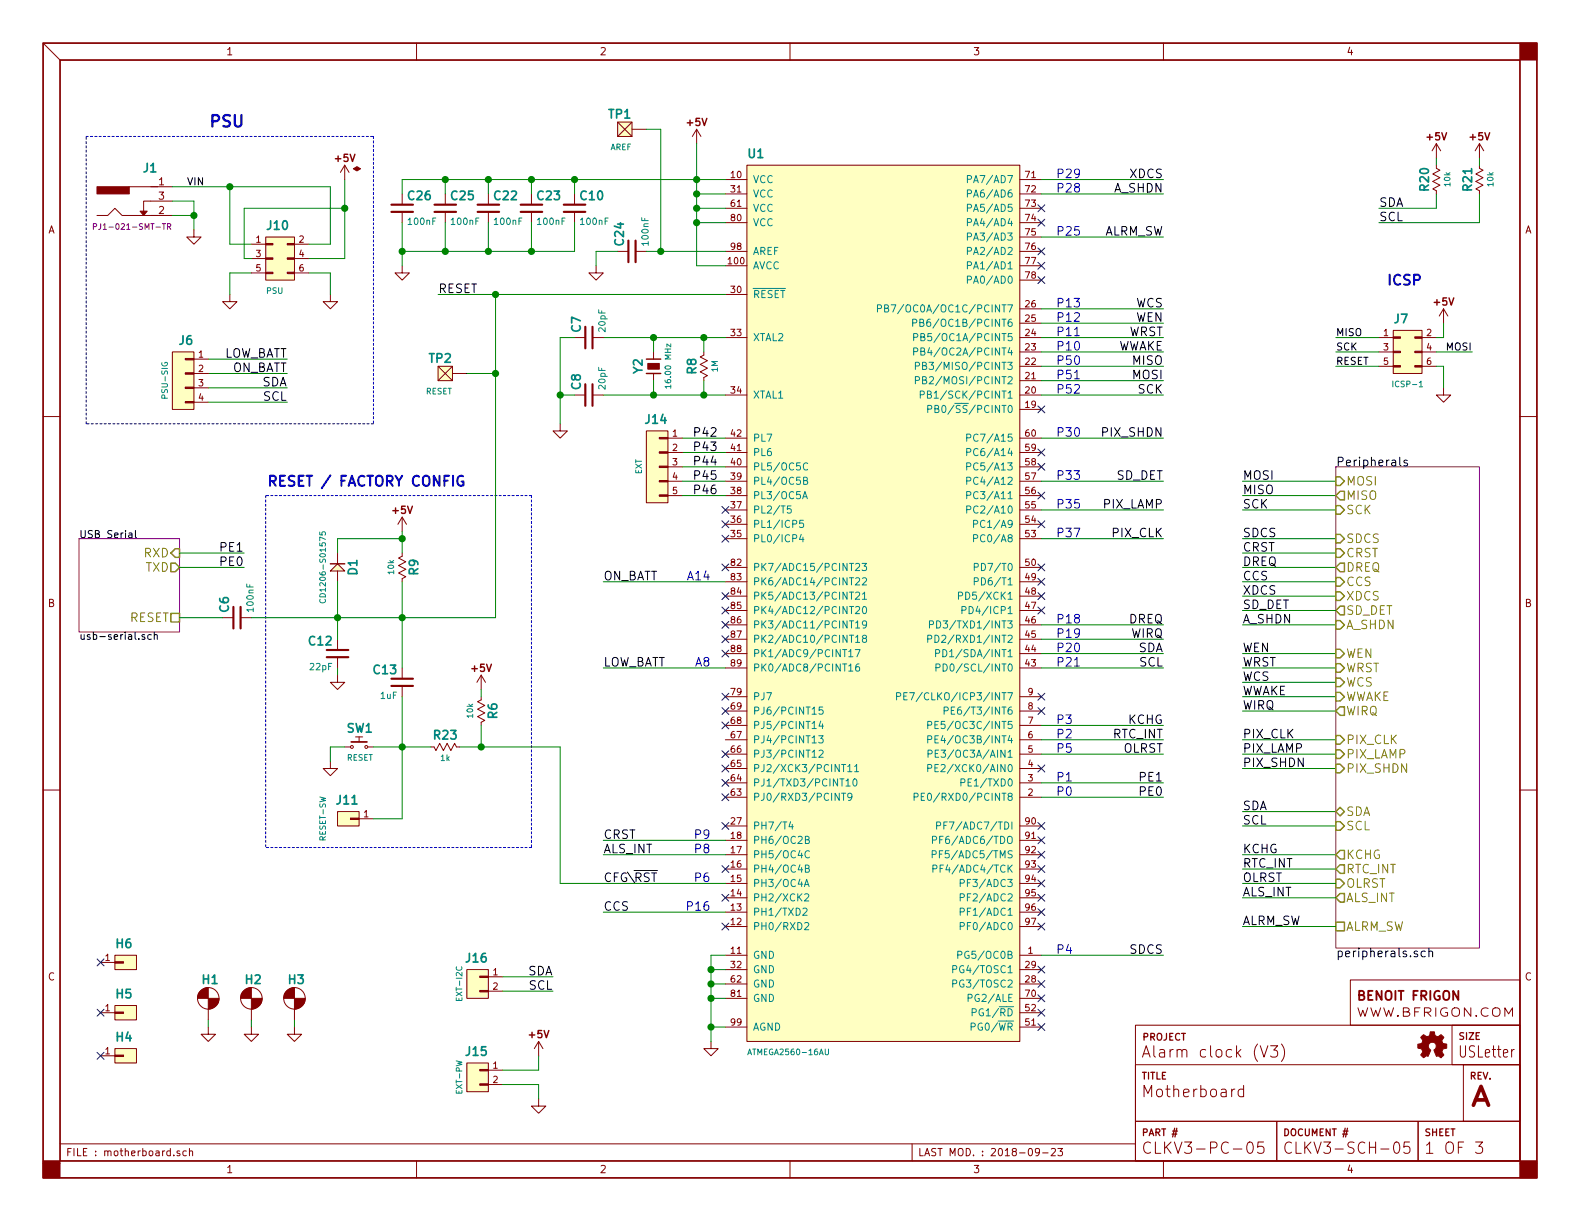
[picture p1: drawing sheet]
<svg xmlns="http://www.w3.org/2000/svg" width="279mm" height="216mm" viewBox="0 0 279 216" stroke-linecap="round" stroke-linejoin="round" font-family="sans-serif">
<g fill="none" stroke="#840000" stroke-width=".18">
<path d="M7.6 7.6l3 3M73.7 7.6v3M139.7 7.6v3M205.7 7.6v3M17.1 38.1h1.9l1.3-1.3 1.3 1.3h6.3M22.9 33h7.6M26.7 38.1h3.8M30.5 35.6h-5.1v2.5M61 29.2l-.8 1.3M61 29.2v2.6M61 29.2l.7 1.3M71.1 34.3v1.9"/>
<path d="M71.1 37.5v1.9M78.7 34.3v1.9M78.7 37.5v1.9M86.4 34.3v1.9M86.4 37.5v1.9M94 34.3v1.9M94 37.5v1.9M101.6 34.3v1.9M101.6 37.5v1.9M109.2 21.6h2.6v2.5h-2.6zM109.2 21.6l2.6 2.5M111.8 21.6l-2.6 2.5"/>
<path d="M111.8 22.9h2.5M123.2 22.9l-.8 1.2M123.2 22.9v2.5M123.2 22.9l.8 1.2M128.3 31.8h3.8M128.3 34.3h3.8M128.3 36.8h3.8M128.3 39.4h3.8M132.1 29.2h48.2v155h-48.2zM180.3 31.8h3.8M180.3 34.3h3.8M180.3 36.8h3.8"/>
<path d="M180.3 39.4h3.8M254 29.2v.6l.6 .3-1.2 .7 1.2 .6-1.2 .7 1.2 .6-1.2 .7 .6 .3v.6M254 25.4v2.5M254 25.4l-.8 1.3M254 25.4l.8 1.3M261.6 29.2v.6l.7 .3-1.3 .7 1.3 .6-1.3 .7 1.3 .6-1.3 .7 .6 .3v.6M261.6 25.4v2.5M261.6 25.4l-.7 1.3M261.6 25.4l.8 1.3M34.3 40.6v1.3h1.3l-1.3 1.3-1.3-1.3h1.3M40.6 52.1v1.2h1.3l-1.3 1.3-1.2-1.3h1.2M44.4 43.2h2.6"/>
<path d="M44.4 45.7h2.6M44.4 48.3h2.6M47 41.9h5.1v7.6h-5.1zM52.1 43.2h2.5M52.1 45.7h2.5M52.1 48.3h2.5M58.4 52.1v1.2h1.3l-1.3 1.3-1.3-1.3h1.3M71.1 47v1.3h1.3l-1.3 1.2-1.3-1.2h1.3M101.6 59.7h1.9M104.8 59.7h1.9M105.4 47v1.3h1.3l-1.3 1.2-1.3-1.2h1.3M109.2 44.5h1.9"/>
<path d="M112.4 44.5h1.9M128.3 59.7h3.8M128.3 47h3.8M128.3 52.1h3.8M128.3 44.5h3.8M180.3 59.7h3.8M180.3 47h3.8M180.3 57.2h3.8M180.3 54.6h3.8M180.3 41.9h3.8M180.3 44.5h3.8M180.3 49.5h3.8"/>
<path d="M243.8 59.7h2.6M246.4 58.4h5.1v7.6h-5.1zM251.5 59.7h2.5M255.3 54.6l-.8 1.3M255.3 54.6v2.6M255.3 54.6l.7 1.3M7.6 73.7h3M30.5 62.2h3.8v10.2h-3.8zM34.3 63.5h2.5M34.3 66h2.5M34.3 68.6h2.5M34.3 71.1h2.5"/>
<path d="M77.5 64.8h2.5v2.5h-2.5zM77.5 64.8l2.5 2.5M80 66h2.5M80 64.8l-2.5 2.5M99.1 74.9v1.3h1.2l-1.2 1.3-1.3-1.3h1.3M101.6 69.9h1.9M104.8 69.9h1.9M114.3 76.2h3.8v12.7h-3.8zM115.6 62.2v1.3M115.6 66v1.3M118.1 77.5h2.5M124.5 62.2v.6l-.7 .3 1.3 .7-1.3 .6 1.3 .7-1.3 .7 1.3 .6-.6 .4v.5"/>
<path d="M128.3 69.9h3.8M128.3 77.5h3.8M180.3 62.2h3.8M180.3 64.8h3.8M180.3 72.4h3.8M180.3 69.9h3.8M180.3 67.3h3.8M180.3 77.5h3.8M243.8 62.2h2.6M243.8 64.8h2.6M251.5 62.2h2.5M251.5 64.8h2.5"/>
<path d="M255.3 68.6v1.3h1.2l-1.2 1.2-1.3-1.2h1.3M268.8 73.7h3M59.7 99.7l1.3 1.3h-2.6zM59.7 97.8v1.9M71.1 97.8v.5l-.6 .4 1.3 .6-1.3 .7 1.3 .7-1.3 .6 1.3 .7-.7 .3v.6M71.1 91.4v2.6M71.1 91.4l.8 1.3M71.1 91.4l-.7 1.3M118.1 87.6h2.5M118.1 85.1h2.5M118.1 82.6h2.5M118.1 80h2.5"/>
<path d="M128.3 95.3h3.8M128.3 92.7h3.8M128.3 90.2h3.8M128.3 87.6h3.8M128.3 85.1h3.8M128.3 82.6h3.8M128.3 80h3.8M180.3 95.3h3.8M180.3 92.7h3.8M180.3 90.2h3.8M180.3 87.6h3.8M180.3 85.1h3.8"/>
<path d="M180.3 82.6h3.8M180.3 80h3.8M39.4 109.2h1.9M42.5 109.2h1.9M59.7 119.4v1.3h-1.3l1.3 1.2 1.3-1.2h-1.3M59.7 101v1.9M59.7 113v1.9M59.7 116.2v1.9M71.1 118.1v1.9M85.1 119.4v2.5M85.1 119.4l.8 1.3M85.1 119.4l-.8 1.3"/>
<path d="M128.3 118.1h3.8M128.3 115.6h3.8M128.3 113h3.8M128.3 110.5h3.8M128.3 108h3.8M128.3 105.4h3.8M128.3 102.9h3.8M128.3 100.3h3.8M180.3 118.1h3.8M180.3 115.6h3.8M180.3 113h3.8M180.3 110.5h3.8"/>
<path d="M180.3 108h3.8M180.3 105.4h3.8M180.3 102.9h3.8M180.3 100.3h3.8M7.6 139.7h3M58.4 134.6v1.3h-1.3l1.3 1.3 1.3-1.3h-1.3M61 132.1h1M63.5 130.3v.9M65 132.1h1M71.1 121.3v1.9M76.2 132.1h.6l.3 .6 .6-1.3 .7 1.3 .7-1.3 .6 1.3 .7-1.3 .3 .7h.6M85.1 123.2v.5l-.6 .4 1.2 .6-1.2 .7 1.2 .7-1.2 .6 1.2 .7-.6 .3v.6"/>
<path d="M128.3 138.4h3.8M128.3 135.9h3.8M128.3 133.4h3.8M128.3 130.8h3.8M128.3 128.3h3.8M128.3 125.7h3.8M128.3 123.2h3.8M180.3 138.4h3.8M180.3 135.9h3.8M180.3 133.4h3.8M180.3 130.8h3.8M180.3 128.3h3.8"/>
<path d="M180.3 125.7h3.8M180.3 123.2h3.8M268.8 139.7h3M59.7 143.5h3.8v2.6h-3.8zM63.5 144.8h2.5M128.3 158.8h3.8M128.3 156.2h3.8M128.3 153.7h3.8M128.3 151.1h3.8M128.3 148.6h3.8M128.3 141h3.8M128.3 146.1h3.8"/>
<path d="M180.3 158.8h3.8M180.3 156.2h3.8M180.3 153.7h3.8M180.3 151.1h3.8M180.3 148.6h3.8M180.3 141h3.8M180.3 146.1h3.8M17.8 179.1h2.5M17.8 170.2h2.5M20.3 177.8h3.8v2.5h-3.8zM20.3 168.9h3.8v2.6h-3.8zM36.8 178.4v1.9"/>
<path d="M44.4 178.4v1.9M52.1 178.4v1.9M82.5 171.5h3.9v5h-3.9zM86.4 172.7h2.5M86.4 175.3h2.5M128.3 168.9h3.8M128.3 163.8h3.8M128.3 161.3h3.8M128.3 174h3.8M128.3 171.5h3.8M128.3 176.5h3.8M180.3 168.9h3.8"/>
<path d="M180.3 163.8h3.8M180.3 161.3h3.8M180.3 174h3.8M180.3 171.5h3.8M180.3 179.1h3.8M180.3 176.5h3.8M238.8 173.3h30v8h-30zM17.8 186.7h2.5M20.3 185.4h3.8v2.6h-3.8zM36.8 181.6v1.3h1.3l-1.3 1.3-1.2-1.3h1.2M44.4 181.6v1.3h1.3l-1.3 1.3-1.2-1.3h1.2M52.1 181.6v1.3h1.2l-1.2 1.3-1.3-1.3h1.3"/>
<path d="M82.5 188h3.9v5h-3.9zM86.4 189.2h2.5M86.4 191.8h2.5M95.2 194.3v1.3h1.3l-1.3 1.3-1.2-1.3h1.2M95.2 184.2l-.7 1.2M95.2 184.2v2.5M95.2 184.2l.8 1.2M125.7 184.2v1.2h1.3l-1.3 1.3-1.2-1.3h1.2M128.3 181.6h3.8M180.3 181.6h3.8M200.8 188.3h68v10h-68zM200.8 181.3h68v24h-68z"/>
<path d="M200.8 198.3h25v7h-25zM219.9 192.7l-.6-.1-.4 .4v.5l.2 .3 .2 .1 .6-.1M219.9 191.9v2M222.9 184.9l.6 2 .7-2M224.7 184.9h1.2l-.7 .8a.59 .59 0 0 1 .7 .4v.4l-.2 .3-.7 .1-.3-.2M225.8 198.3h25v7h-25zM226.6 184.6a2.37 2.37 0 0 1 0 3.1M250.8 198.3h18v7h-18zM256.8 181.3h12v7h-12zM258.8 188.3h10v10h-10zM267.8 185.6l-.3 .1-.2 .3M7.6 205.7h3"/>
<path d="M10.6 202.3h190.2M31.8 203.6l-.3-.1-.2 .2v.2l.5 .1v.3h-.5M32.9 203.6l-.3-.1-.3 .2 .2 .6h.4M33.5 203.6h.5l.1 .8M33.5 203.1v1.3M73.7 205.3v3M139.7 205.3v3M161.3 202.3v3M183.8 203.6l-.2 .3-.4-.1-.1-.2 .1-.5 .5 .1a.91 .91 0 0 1-.3 1.2h-.2M184.4 203.9h.9M185.9 203.2l.5-.1 .2 .1v.2l-.7 1h.7M187.1 203.1h.8l-.4 .5 .3 .1v.5l-.2 .2-.5-.2"/>
<path d="M205.7 205.3v3M220.7 202.1a.47 .47 0 0 1 .5-.2 .47 .47 0 0 1 .3 .4 1.04 1.04 0 0 1-.5 1.6 1.23 1.23 0 0 1-.3-1.8zM223.4 201.9h-.9l-.1 1 .3-.2h.4l.3 .2v.8l-.3 .2h-.4l-.3-.2M246.6 202.1a.45 .45 0 0 1 .5-.2 .45 .45 0 0 1 .3 .4 1.05 1.05 0 0 1-.5 1.6 1.29 1.29 0 0 1-.3-1.8zM249.3 201.9h-1l-.1 1 .3-.2h.5l.3 .2v.8l-.3 .2h-.5l-.3-.2M260.9 201.9h1.3l-.7 .8a.59 .59 0 0 1 .7 .4v.5l-.4 .3h-.6l-.3-.2M268.8 205.7h3"/>
<circle cx="62.2" cy="132.1" r=".25"/>
<circle cx="64.8" cy="132.1" r=".25"/>
<circle cx="36.8" cy="176.5" r="1.9"/>
<circle cx="44.4" cy="176.5" r="1.9"/>
<circle cx="52.1" cy="176.5" r="1.9"/>
</g>
<path d="M237.5 200h.9" fill="none" stroke="#840000" stroke-width=".23"/>
<path d="M7.6 7.6h264.2v200.7h-264.2zM10.6 10.6h258.2v194.7h-258.2zM62.1 131.2h2.8" fill="none" stroke="#840000" stroke-width=".3"/>
<g fill="#840000" stroke="#840000" stroke-width=".18">
<path d="M7.6 205.3h3v3h-3z"/>
<path d="M268.8 205.3h3v3h-3z"/>
<path d="M268.8 7.6h3v3h-3z"/>
<path d="M251.5 183.2a.29 .29 0 0 1 .2-.2 .29 .29 0 0 1 .3 .1l.3 .2a.66 .66 0 0 0 .6-.8v-.1h.7l.1 .4a.56 .56 0 0 0 .4 .5 .56 .56 0 0 0 .7-.3 .49 .49 0 0 1 .4 .3 .49 .49 0 0 1-.2 .6v.1a.64 .64 0 0 0 .6 .6h.2v.5a.3 .3 0 0 1-.1 .3 .3 .3 0 0 1-.3 0l-.3 .2a.55 .55 0 0 0 .2 .9l-.5 .5-.5-.3-.3 .1-.4-1.1a.73 .73 0 0 0 .4-1 .73 .73 0 0 0-1.1-.3 .73 .73 0 0 0-.1 1.1l.2 .2-.4 1.1-.3-.1-.3 .1a.3 .3 0 0 1-.3 .2 .3 .3 0 0 1-.2-.2l-.3-.3 .4-.5-.1-.4a.43 .43 0 0 0-.6-.2l-.2-.1v-.3a.27 .27 0 0 1 0-.4 .27 .27 0 0 1 .4 0l.3-.1 .2-.5-.4-.6z"/>
<path d="M246.4 64.6h1.2v.3h-1.2z"/>
<path d="M246.4 62.1h1.2v.3h-1.2z"/>
<path d="M246.4 59.6h1.2v.2h-1.2z"/>
<path d="M250.2 64.6h1.3v.3h-1.3z"/>
<path d="M250.2 62.1h1.3v.3h-1.3z"/>
<path d="M250.2 59.6h1.3v.2h-1.3z"/>
<path d="M20.3 178.9h1.5v.3h-1.5z"/>
<path d="M20.3 186.6h1.5v.2h-1.5z"/>
<path d="M114.6 64.3h2v1h-2z"/>
<path d="M20.3 170.1h1.5v.2h-1.5z"/>
<path d="M17.1 33h5.8v1.3h-5.8z"/>
<path d="M24.8 37.3h1.2l-.6 .8z"/>
<path d="M47 48.1h1.3v.3h-1.3z"/>
<path d="M47 45.6h1.3v.2h-1.3z"/>
<path d="M47 43.1h1.3v.2h-1.3z"/>
<path d="M50.8 48.1h1.3v.3h-1.3z"/>
<path d="M50.8 45.6h1.3v.2h-1.3z"/>
<path d="M50.8 43.1h1.3v.2h-1.3z"/>
<path d="M35.3 175.4l.9-.6 .6-.2v1.9h-1.9l.2-.7z"/>
<path d="M36.8 176.5h1.9a1.95 1.95 0 0 1-1.9 1.9z"/>
<path d="M42.9 175.4l.9-.6 .6-.2v1.9h-1.9l.2-.7z"/>
<path d="M44.4 176.5h2a1.95 1.95 0 0 1-2 1.9z"/>
<path d="M50.5 175.4l.9-.6 .7-.2v1.9h-1.9l.1-.7z"/>
<path d="M52.1 176.5h1.9a1.95 1.95 0 0 1-1.9 1.9z"/>
<path d="M116.6 87.5h1.5v.3h-1.5z"/>
<path d="M116.6 85h1.5v.2h-1.5z"/>
<path d="M116.6 82.4h1.5v.3h-1.5z"/>
<path d="M116.6 79.9h1.5v.2h-1.5z"/>
<path d="M116.6 77.3h1.5v.3h-1.5z"/>
<path d="M84.8 191.6h1.6v.3h-1.6z"/>
<path d="M84.8 189.1h1.6v.3h-1.6z"/>
<path d="M84.8 175.1h1.6v.3h-1.6z"/>
<path d="M84.8 172.6h1.6v.2h-1.6z"/>
<path d="M62.5 29.8l.6-.3 .7 .3-.7 .4z"/>
<path d="M62 144.7h1.5v.2h-1.5z"/>
<path d="M32.8 71h1.5v.2h-1.5z"/>
<path d="M32.8 68.5h1.5v.2h-1.5z"/>
<path d="M32.8 65.9h1.5v.3h-1.5z"/>
<path d="M32.8 63.4h1.5v.2h-1.5z"/>
</g>
<g fill="#ffffc2" stroke="#ffffc2" stroke-width=".18">
<path d="M246.4 58.4h5.1v7.6h-5.1z"/>
<path d="M132.1 29.2h48.2v155h-48.2z"/>
<path d="M20.3 177.8h3.8v2.5h-3.8z"/>
<path d="M20.3 185.4h3.8v2.6h-3.8z"/>
<path d="M20.3 168.9h3.8v2.6h-3.8z"/>
<path d="M47 41.9h5.1v7.6h-5.1z"/>
<path d="M114.3 76.2h3.8v12.7h-3.8z"/>
<path d="M82.5 188h3.9v5h-3.9z"/>
<path d="M82.5 171.5h3.9v5h-3.9z"/>
<path d="M59.7 99.7l1.3 1.3h-2.6z"/>
<path d="M109.2 21.6h2.6v2.5h-2.6z"/>
<path d="M59.7 143.5h3.8v2.6h-3.8z"/>
<path d="M30.5 62.2h3.8v10.2h-3.8z"/>
<path d="M77.5 64.8h2.5v2.5h-2.5z"/>
</g>
<g fill="none" stroke="#008484" stroke-width=".18">
<path d="M171.1 31.7l.6-.1 .1-.1-.1-.3-.1-.2h-.5v1.3M171.1 34.2h.6l.1-.2-.1-.3-.1-.1h-.5v1.2M171.1 36.8l.6-.1 .1-.1-.1-.4-.1-.1h-.5v1.3M171.1 39.3h.6l.1-.2-.1-.3-.1-.1h-.5v1.2M155.2 54.6l.6-.1v-.5l-.1-.1h-.5v1.3M156.4 54.5h.6l.1-.2-.1-.3-.6-.1v1.3h.5l.2-.2v-.3l-.2-.2M157.6 53.9h.8l-.5 1.3M161.4 57.1l.6-.1 .1-.1v-.3l-.2-.2h-.5v1.3M161.6 59.6h.6l.1-.2-.1-.3-.1-.1h-.5v1.2M162.7 57h.5l.1-.4-.6-.2v1.3h.4l.3-.2v-.2l-.3-.3M162.8 59.6l.6-.1v-.4l-.6-.1v1.2h.5l.3-.2v-.2l-.3-.2M171.1 41.9l.6-.1 .1-.2-.1-.3-.1-.1h-.5v1.3"/>
<path d="M171.1 44.4l.6-.1 .1-.1-.1-.3-.1-.2h-.5v1.3M171.1 46.9h.6l.1-.2-.1-.3-.1-.1h-.5v1.2M171.1 49.5l.6-.1 .1-.1-.1-.4-.1-.1h-.5v1.3M118.6 68.4h-1l.3 .3M118.6 60.8v.5l-.7-.5v.5M118.6 68.1v.6M161.6 62.2l.6-.1 .1-.1-.1-.4-.1-.1h-.5v1.3M161.9 67.3l.6-.1 .1-.2-.1-.3-.1-.1h-.5v1.3M161.9 64.7h.6l.1-.2-.1-.3-.1-.1h-.5v1.2M162.7 69.8l.7-.1v-.4l-.2-.2h-.5v1.3M162.8 62.1h.6v-.5l-.6-.1v1.3h.5l.3-.2v-.2l-.3-.3M163.1 67.2h.6l.1-.5-.7-.1v1.3h.5l.3-.3v-.2l-.3-.2"/>
<path d="M163.1 64.7l.6-.1 .1-.4-.7-.1v1.2h.5l.3-.2v-.2l-.3-.2M164 69.7h.5l.2-.2-.1-.2-.6-.2v1.3h.5l.2-.1v-.3l-.3-.3M164.1 72.3h.6v-.5l-.2-.1h-.4v1.2M165.3 72.3l.6-.1 .1-.2-.1-.2-.6-.1v1.2h.5l.2-.1v-.3l-.2-.2M170.9 80l.7-.1v-.5l-.7-.1v1.3M170.9 77.4l.7-.1v-.4l-.7-.1v1.2M251 68.4h.6M56.5 94.1v.5h.5v-.5h.5l.1 .1-.1 .4M139.9 89.5h-.6l-.1 .6 .2-.2 .5 .2v.5l-.2 .1-.5-.1M141.7 94.5l-.3 .9h.8M141.9 88.2l.4-1.3 .5 1.3M142 95v.8"/>
<path d="M142.1 92h-.6l-.1 .6 .2-.1 .5 .1v.5l-.2 .2-.5-.2M142.1 87.8h.5M142.1 85l.5-.1 .2-.2-.1-.2-.6-.1v1.2h.5l.2-.1v-.3l-.3-.2M142.8 82a.5 .5 0 0 0-.6 0 .5 .5 0 0 0-.1 .6 .45 .45 0 0 0 .2 .5 .45 .45 0 0 0 .5-.1M151.3 99.7l.5-.1 .2 .4v.2l-.8 .7h.8M152.5 99.6h.7l-.4 .5 .4 .1v.6l-.2 .1-.5-.1M170.9 90.1l.7-.1v-.4l-.7-.1v1.2M170.9 87.6l.7-.1v-.5l-.7-.1v1.3M170.9 85l.7-.1v-.4l-.7-.1v1.2M170.9 82.5l.7-.1v-.4l-.7-.2v1.3M172.2 95.2l.6-.1 .1-.1-.1-.3-.2-.2h-.4v1.3M172.2 92.7l.6-.1 .1-.2-.1-.3-.2-.1h-.4v1.3"/>
<path d="M56.6 106a.46 .46 0 0 0 .4 .6 .46 .46 0 0 0 .5-.6M150.1 115.2l.3-.3v1.2M150.1 117.8l.3-.4v1.3M150.1 116.1h.7M150.1 118.7h.7M150.2 102.2h.8M150.2 104.7h.8M150.2 107.2h.8M150.2 109.8h.8M150.2 112.3h.8M151.2 114.9h.9l-.6 1.2M151.3 102.3l.5-.1 .2 .3v.2l-.8 .7h.8"/>
<path d="M151.3 104.8l.5-.1 .2 .4v.2l-.8 .7h.8M151.3 107.4l.5-.2 .2 .4v.2l-.8 .7h.8M151.3 110.1l.4-.3v1.2M151.3 112.7l.4-.4v1.3M151.3 111h.7M151.3 113.6h.7M151.9 117.4l-.4 .1a.87 .87 0 0 0 0 1.2l.5-.2v-.5l-.5-.1-.2 .2M152.5 102.3l.5-.1 .2 .1v.2v.2l-.7 .7h.7M152.5 105.1l.4-.4v1.3M152.5 106h.7M152.6 107.4l.2-.2a.67 .67 0 0 1 .5 .7 .67 .67 0 0 1-.5 .6l-.3-.5zM152.8 112.9l-.3-.3 .1-.2 .2-.1 .4 .1v.4l-.6 .1-.1 .2v.3l.3 .2 .3-.1 .1-.1v-.4l-.2-.1"/>
<path d="M153.2 110.3l-.2 .3-.4-.1-.1-.2v-.3l.3-.2h.2l.2 .2a.88 .88 0 0 1-.2 1h-.4M164.1 113l.6-.1v-.5l-.2-.1h-.4v1.3M164.4 110.4h.6v-.5l-.2-.1h-.4v1.2M165.3 112.3a.64 .64 0 0 1 .7 .7 .64 .64 0 0 1-.7 .6zM165.5 115.5l.6-.1v-.4l-.2-.1h-.4v1.2M165.5 118.1l.6-.1 .1-.2v-.3l-.2-.1h-.5v1.3M165.6 109.8a.64 .64 0 0 1 .7 .6 .64 .64 0 0 1-.7 .6zM166.7 114.9a.64 .64 0 0 1 .7 .6 .64 .64 0 0 1-.7 .6zM166.8 117.4a.64 .64 0 0 1 .7 .6 .64 .64 0 0 1-.7 .7zM169.5 105.4l.6-.1 .1-.2v-.3l-.2-.1h-.5v1.3M170.1 107.9l.6-.1 .1-.1v-.3l-.2-.2h-.5v1.3M172.3 102.8h.6v-.5l-.1-.1h-.5v1.2"/>
<path d="M172.3 100.3l.6-.1v-.5l-.1-.1h-.5v1.3M144.8 130.1h.8l-.5 .5 .4 .1 .1 .4-.3 .3-.5-.2M144.8 132.8l.5-.2 .3 .4-.8 .9h.8M145.1 127.5l-.3 .9h.8M145.4 128v.8M145.5 125h-.6l-.1 .6 .5-.1 .3 .3v.3l-.3 .2-.5-.1M148.8 135.2h.8M149.6 138.1l.4-.4v1.3M149.6 139h.7M149.9 135.5l.4-.3v1.2M149.9 136.4h.7M151 137.8l.1-.1a.69 .69 0 0 1 .5 .7 .69 .69 0 0 1-.5 .6l-.2-.2-.1-.3z"/>
<path d="M151.1 135.5l.4-.3v1.2M151.1 136.4h.7M158.5 123.1h.7l.1-.2-.1-.3-.2-.1h-.5v1.2M159.8 123.1h.4M160.4 122.5h-.6v1.2h.6M160.9 122.5h.8l-.5 1.2M164.1 135.8h.6v-.5l-.2-.1h-.4v1.2M164.1 130.8l.6-.1v-.5l-.2-.1h-.4v1.3M164.1 128.2h.6v-.5l-.2-.1h-.4v1.2M164.1 133.3l.6-.1 .1-.1v-.3l-.2-.2h-.5v1.3M165.3 135.8h.5M165.3 130.7h.5"/>
<path d="M165.3 128.2h.5M165.4 133.2h.4M165.9 135.2h-.6v1.2h.6M165.9 130.1h-.6v1.3h.6M165.9 127.6h-.6v1.2h.6M166 132.6h-.6v1.3h.6M167 125.7l.6-.1 .1-.1-.1-.4-.2-.1h-.4v1.3M168.2 125.6h.5M168.8 125h-.6v1.3h.6M169.9 138.4l.6-.1 .1-.5-.2-.1h-.5v1.3M139.8 145.3l-.3 .9h.8M140.1 145.8v.8"/>
<path d="M142.2 156.8l.4-1.3 .5 1.3M142.3 158.2l.5-.2 .2 .4-.8 .9h.8M142.3 156.4h.7M142.4 153.6l.6-.1 .1-.2-.1-.2-.6-.1v1.2h.5l.2-.1v-.3l-.3-.2M142.4 148.5l.6-.1 .1-.2-.1-.2-.6-.1v1.2h.5l.2-.1v-.3l-.3-.2M143.1 150.5a.6 .6 0 0 0-.8 .5 .6 .6 0 0 0 .6 .7l.2-.1M148.8 140.3h.8M149.2 140.3v1.2M150.6 140.8l-.2 .2h-.4l-.1-.2 .1-.5h.4l.2 .1a.84 .84 0 0 1-.3 1.1h-.3M161.6 140.9l.7-.1v-.4l-.2-.1h-.5v1.2M162.9 140.9h.4M163.5 140.3h-.6v1.2h.6"/>
<path d="M164.8 151.1l.7-.1v-.5l-.2-.1h-.5v1.3M164.9 148.5h.6l.1-.2v-.3l-.2-.1h-.5v1.2M165 153.6l.6-.1v-.4l-.1-.1h-.5v1.2M165.6 146l.6-.1 .1-.4-.2-.2h-.5v1.3M166.9 145.9h.4M167.5 145.3h-.6v1.3M169.8 156.2l.6-.1 .1-.2v-.3l-.2-.1h-.5v1.3M169.8 158.7l.6-.1 .1-.1v-.3l-.2-.2h-.5v1.3M142 160.7l.5-.1 .2 .3-.8 .9h.8M142.3 163.2l.5-.1 .2 .4-.8 .9h.8M168.5 173.9h.6v-.5l-.1-.1h-.5v1.2M168.5 171.4l.6-.1v-.4l-.1-.2h-.5v1.3"/>
<path d="M169.4 168.9l.7-.1v-.5l-.7-.1v1.3M169.8 161.2h.6l.1-.2v-.3l-.2-.1h-.5v1.2M169.8 163.8l.6-.1 .1-.1v-.4l-.2-.1h-.5v1.3M171.2 176.5l.6-.1 .1-.5-.2-.1h-.5v1.3M171.9 179l.7-.1v-.4l-.7-.1v1.2M132.2 186.5l.4-1 .3 1M145.9 185.5v.8l.2 .2h.2l.2-.2v-.8M171.7 181.6l.6-.1 .2-.2-.1-.3-.2-.1h-.5v1.3"/>
</g>
<g fill="none" stroke="#008400" stroke-width=".18">
<path d="M30.5 33h27.9v10.2h-3.8M30.5 38.1h3.8M30.5 35.6h3.8v5M40.6 33v10.2h3.8M61 36.8h-17.8v8.9h1.2M61 31.8v13.9h-6.4M71.1 39.4v7.6M78.7 31.8v2.5M78.7 39.4v5.1M86.4 31.8v2.5M86.4 39.4v5.1M94 31.8v2.5"/>
<path d="M94 39.4v5.1M101.6 39.4v5.1h-30.5M101.6 31.8v2.5M114.3 22.9h2.5v21.6M123.2 25.4v21.6h5.1M123.2 34.3h5.1M123.2 36.8h5.1M123.2 39.4h5.1M128.3 31.8h-57.2v2.5M184.1 31.8h21.6M184.1 34.3h21.6M254 34.3v2.5h-10.2"/>
<path d="M254 27.9v1.3M261.6 34.3v5.1h-17.8M261.6 27.9v1.3M44.4 48.3h-3.8v3.8M54.6 48.3h3.8v3.8M77.5 52.1h50.8M87.6 52.1v57.1h-43.2M101.6 59.7h-2.5v15.2M106.7 59.7h21.6M109.2 44.5h-3.8v2.5M114.3 44.5h14M115.6 59.7v2.5"/>
<path d="M124.5 59.7v2.5M184.1 59.7h21.6M184.1 57.2h21.6M184.1 54.6h21.6M184.1 41.9h21.6M236.2 59.7h7.6M255.3 57.2v2.5h-1.3M36.8 63.5h14M36.8 66h14M36.8 68.6h14M36.8 71.1h14M82.5 66h5.1"/>
<path d="M99.1 69.9h2.5M106.7 69.9h21.6M115.6 67.3v2.6M120.6 77.5h7.7M124.5 67.3v2.6M184.1 64.8h21.6M184.1 62.2h21.6M184.1 69.9h21.6M184.1 67.3h21.6M184.1 77.5h21.6M236.2 64.8h7.6M236.2 62.2h7.6"/>
<path d="M254 64.8h1.3v3.8M254 62.2h6.3M31.7 97.8h11.5M71.1 94v3.8M71.1 95.3h-11.4v2.5M120.6 85.1h7.7M120.6 87.6h7.7M120.6 80h7.7M120.6 82.6h7.7M184.1 85.1h21.6M184.1 90.2h21.6M184.1 95.3h21.6"/>
<path d="M219.7 97.8h16.5M219.7 85.1h16.5M219.7 87.6h16.5M219.7 90.2h16.5M219.7 95.3h16.5M31.7 109.2h7.7M31.7 100.3h11.5M59.7 102.9v10.1M59.7 118.1v1.3M71.1 102.9v15.2M106.7 118.1h21.6M106.7 102.9h21.6"/>
<path d="M184.1 115.6h21.6M184.1 118.1h21.6M184.1 113h21.6M184.1 110.5h21.6M219.7 115.6h16.5M219.7 118.1h16.5M219.7 100.3h16.5M219.7 102.9h16.5M219.7 105.4h16.5M219.7 110.5h16.5M219.7 108h16.5M61 132.1h-2.6v2.5"/>
<path d="M66 132.1h10.2M71.1 123.2v21.6h-5.1M81.3 132.1h17.8v24.1h29.2M85.1 121.9v1.3M85.1 128.3v3.8M184.1 138.4h21.6M184.1 130.8h21.6M184.1 133.4h21.6M184.1 128.3h21.6M219.7 130.8h16.5M219.7 120.7h16.5M219.7 123.2h16.5"/>
<path d="M219.7 125.7h16.5M219.7 133.4h16.5M219.7 135.9h16.5M106.7 151.1h21.6M106.7 148.6h21.6M184.1 141h21.6M219.7 143.5h16.5M219.7 146.1h16.5M219.7 151.1h16.5M219.7 153.7h16.5M219.7 156.2h16.5M219.7 158.8h16.5"/>
<path d="M88.9 172.7h8.9M88.9 175.3h8.9M106.7 161.3h21.6M125.7 176.5h2.6M125.7 174h2.6M125.7 171.5h2.6M128.3 168.9h-2.6v15.3M184.1 168.9h21.6M219.7 163.8h16.5M36.8 180.3v1.3M44.4 180.3v1.3M52.1 180.3v1.3"/>
<path d="M88.9 191.8h6.3v2.5M95.2 186.7v2.5h-6.3M125.7 181.6h2.6"/>
</g>
<g fill="#008400" stroke="#008400" stroke-width=".25">
<circle cx="125.7" cy="181.6" r=".51"/>
<circle cx="125.7" cy="176.5" r=".51"/>
<circle cx="125.7" cy="174" r=".51"/>
<circle cx="125.7" cy="171.5" r=".51"/>
<circle cx="124.5" cy="59.7" r=".51"/>
<circle cx="124.5" cy="69.9" r=".51"/>
<circle cx="99.1" cy="69.9" r=".51"/>
<circle cx="115.6" cy="59.7" r=".51"/>
<circle cx="115.6" cy="69.9" r=".51"/>
<circle cx="71.1" cy="132.1" r=".51"/>
<circle cx="71.1" cy="109.2" r=".51"/>
<circle cx="59.7" cy="109.2" r=".51"/>
<circle cx="123.2" cy="31.8" r=".51"/>
<circle cx="123.2" cy="34.3" r=".51"/>
<circle cx="123.2" cy="36.8" r=".51"/>
<circle cx="34.3" cy="38.1" r=".51"/>
<circle cx="40.6" cy="33" r=".51"/>
<circle cx="61" cy="36.8" r=".51"/>
<circle cx="123.2" cy="39.4" r=".51"/>
<circle cx="101.6" cy="31.8" r=".51"/>
<circle cx="94" cy="31.8" r=".51"/>
<circle cx="86.4" cy="31.8" r=".51"/>
<circle cx="78.7" cy="31.8" r=".51"/>
<circle cx="86.4" cy="44.5" r=".51"/>
<circle cx="94" cy="44.5" r=".51"/>
<circle cx="78.7" cy="44.5" r=".51"/>
<circle cx="71.1" cy="44.5" r=".51"/>
<circle cx="85.1" cy="132.1" r=".51"/>
<circle cx="71.1" cy="95.3" r=".51"/>
<circle cx="116.8" cy="44.5" r=".51"/>
<circle cx="87.6" cy="52.1" r=".51"/>
<circle cx="87.6" cy="66" r=".51"/>
</g>
<path d="M28.7 39.5h.6M16.5 40.1l.5-.1v-.4l-.5-.1v1.1M29.6 40.1l.5-.1v-.4l-.5-.1v1.1M29.9 40.1l.3 .5M14 95.3h17.7v16.5h-17.7zM236.2 82.6h25.4v85h-25.4z" fill="none" stroke="#840084" stroke-width=".18"/>
<path d="M22.8 94.3h.5v.8M23.3 94.5l-.4 .1-.2 .2 .1 .2h.5M24 93.8v1.1l.1 .2M247.5 80.8v1.3l.3 .3M248.8 81.4a.37 .37 0 0 0-.5 .2v.2l.6 .3-.2 .3-.4-.1M25.6 112.3l-.3-.1-.2 .2 .1 .2 .4 .1v.3h-.5M26.7 112.3l-.3-.1-.3 .2 .1 .6h.5M27.3 112.3l.2-.1 .3 .1v.8M27.3 111.8v1.3M252 168.2h-.4l-.3 .3v.4l.2 .2h.5M252.7 168.3l.1-.1a.37 .37 0 0 1 .5 .2v.8M252.7 167.7v1.5" fill="none" stroke="#000" stroke-width=".18"/>
<g fill="none" stroke="#848400" stroke-width=".25">
<path d="M30.2 99.6h.8l.7 .7-.7 .8h-.8zM31 97h.7v1.6h-.7l-.8-.8zM236.2 97h.8l.7 .8-.7 .8h-.8zM236.2 94.5h.8l.7 .8-.7 .7h-.8zM236.2 89.4h.8l.7 .8-.7 .7h-.8zM236.2 84.3h.8l.7 .8-.7 .8h-.8zM237 86.9h.7v1.5h-.7l-.8-.8zM30.2 108.5h1.5v1.5h-1.5zM236.2 102.1h.8l.7 .8-.7 .7h-.8zM236.2 104.6h.8l.7 .8-.7 .8h-.8zM236.2 114.8h.8l.7 .8-.7 .7h-.8zM236.2 117.3h.8l.7 .8-.7 .8h-.8z"/>
<path d="M236.2 119.9h.8l.7 .8-.7 .7h-.8zM236.2 109.7h.8l.7 .8-.7 .8h-.8zM236.2 100.3l.8-.7h.7v1.5h-.7zM237 107.2h.7v1.5h-.7l-.8-.7zM236.2 122.4h.8l.7 .8-.7 .8h-.8zM236.2 132.6h.8l.7 .8-.7 .7h-.8zM236.2 130h.8l.7 .8-.7 .8h-.8zM236.2 135.1h.8l.7 .8-.7 .8h-.8zM237 125h.7v1.5h-.7l-.8-.8zM236.2 145.3h.8l.7 .8-.7 .7h-.8zM236.2 143.5l.8-.8 .7 .8-.7 .8zM236.2 155.4h.8l.7 .8-.7 .8h-.8z"/>
<path d="M236.2 158.8l.8-.8h.7v1.5h-.7zM237 152.9h.7v1.5h-.7l-.8-.7zM237 150.4h.7v1.5h-.7l-.8-.8zM236.2 163.1h1.5v1.5h-1.5z"/>
</g>
<path d="M114.3 66h2.5M114.3 63.5h2.5M58.4 99.7h2.6" fill="none" stroke="#840000" stroke-width=".25"/>
<g fill="none" stroke="#840000" stroke-width=".38">
<path d="M69.2 37.5h3.8M69.2 36.2h3.8M76.8 37.5h3.8M76.8 36.2h3.8M84.5 37.5h3.8M84.5 36.2h3.8M92.1 37.5h3.8M92.1 36.2h3.8M99.7 37.5h3.8M99.7 36.2h3.8M103.5 57.8v3.8M104.8 57.8v3.8"/>
<path d="M111.1 42.5v3.9M112.4 42.5v3.9M103.5 67.9v3.9M104.8 67.9v3.9M41.3 107.3v3.8M42.5 107.3v3.8M57.8 116.2h3.8M57.8 114.9h3.8M69.2 121.3h3.8M69.2 120h3.8"/>
</g>
<path d="M15.2 24.1h50.8M66 24.1v50.8M15.2 74.9v-50.8M66 74.9h-50.8M47 87.6v62.3M94 87.6v62.3M94 87.6h-47M94 149.9h-47" fill="none" stroke="#0000c2" stroke-width=".18" stroke-dasharray=".4 .4"/>
<path d="M47.8 85.1h.6a.49 .49 0 0 0 .4-.5 .49 .49 0 0 0-.4-.5h-.6v1.8M48.2 85.1l.6 .8" fill="none" stroke="#0000c2" stroke-width=".36"/>
<g fill="none" stroke="#000084" stroke-width=".18">
<path d="M183.5 36.2l1.3 1.2M183.5 38.8l1.3 1.2M184.8 36.2l-1.3 1.2M184.8 38.8l-1.3 1.2M183.5 43.8l1.3 1.3M183.5 46.4l1.3 1.2M183.5 48.9l1.3 1.2M184.8 48.9l-1.3 1.2M184.8 43.8l-1.3 1.3M184.8 46.4l-1.3 1.2M183.5 79.4l1.3 1.2M183.5 71.8l1.3 1.2"/>
<path d="M184.8 79.4l-1.3 1.2M184.8 71.8l-1.3 1.2M127.7 89.6l1.2 1.2M127.7 92.1l1.2 1.2M127.7 94.6l1.2 1.3M127.7 99.7l1.2 1.2M128.9 89.6l-1.2 1.2M128.9 92.1l-1.2 1.2M128.9 94.6l-1.2 1.3M128.9 99.7l-1.2 1.2M183.5 81.9l1.3 1.3M183.5 87l1.3 1.2"/>
<path d="M183.5 92.1l1.3 1.2M183.5 99.7l1.3 1.2M184.8 81.9l-1.3 1.3M184.8 87l-1.3 1.2M184.8 92.1l-1.3 1.2M184.8 99.7l-1.3 1.2M127.7 109.9l1.2 1.2M127.7 104.8l1.2 1.2M127.7 107.3l1.2 1.3M127.7 112.4l1.2 1.2M127.7 115l1.2 1.2M128.9 109.9l-1.2 1.2"/>
<path d="M128.9 104.8l-1.2 1.2M128.9 107.3l-1.2 1.3M128.9 112.4l-1.2 1.2M128.9 115l-1.2 1.2M183.5 102.3l1.3 1.2M183.5 104.8l1.3 1.2M183.5 107.3l1.3 1.3M184.8 102.3l-1.3 1.2M184.8 104.8l-1.3 1.2M184.8 107.3l-1.3 1.3M127.7 122.6l1.2 1.2M127.7 125.1l1.2 1.2"/>
<path d="M127.7 127.7l1.2 1.2M127.7 132.7l1.2 1.3M127.7 135.3l1.2 1.2M127.7 137.8l1.2 1.2M128.9 122.6l-1.2 1.2M128.9 125.1l-1.2 1.2M128.9 127.7l-1.2 1.2M128.9 132.7l-1.2 1.3M128.9 135.3l-1.2 1.2M128.9 137.8l-1.2 1.2M183.5 125.1l1.3 1.2M183.5 122.6l1.3 1.2"/>
<path d="M183.5 135.3l1.3 1.2M184.8 125.1l-1.3 1.2M184.8 122.6l-1.3 1.2M184.8 135.3l-1.3 1.2M127.7 158.1l1.2 1.3M127.7 153.1l1.2 1.2M127.7 145.4l1.2 1.3M127.7 140.4l1.2 1.2M128.9 158.1l-1.2 1.3M128.9 153.1l-1.2 1.2M128.9 145.4l-1.2 1.3M128.9 140.4l-1.2 1.2"/>
<path d="M183.5 158.1l1.3 1.3M183.5 155.6l1.3 1.2M183.5 153.1l1.3 1.2M183.5 150.5l1.3 1.2M183.5 148l1.3 1.2M183.5 145.4l1.3 1.3M184.8 158.1l-1.3 1.3M184.8 155.6l-1.3 1.2M184.8 153.1l-1.3 1.2M184.8 150.5l-1.3 1.2M184.8 148l-1.3 1.2M184.8 145.4l-1.3 1.3"/>
<path d="M17.2 169.6l1.2 1.2M17.2 178.5l1.2 1.2M18.4 169.6l-1.2 1.2M18.4 178.5l-1.2 1.2M127.7 163.2l1.2 1.2M128.9 163.2l-1.2 1.2M183.5 163.2l1.3 1.2M183.5 160.7l1.3 1.2M183.5 170.8l1.3 1.3M183.5 173.4l1.3 1.2M183.5 175.9l1.3 1.2M183.5 178.5l1.3 1.2"/>
<path d="M184.8 163.2l-1.3 1.2M184.8 160.7l-1.3 1.2M184.8 170.8l-1.3 1.3M184.8 173.4l-1.3 1.2M184.8 175.9l-1.3 1.2M184.8 178.5l-1.3 1.2M17.2 186.1l1.2 1.2M18.4 186.1l-1.2 1.2M183.5 181l1.3 1.2M184.8 181l-1.3 1.2"/>
</g>
<path d="M190 59.4h.9M190 67h.9M190 117.8h.9" fill="none" stroke="#0000c2" stroke-width=".18"/>
<text font-size="4.6" fill="#840000" x="259.8" y="195.6">A</text>
<text font-size="2.8" fill="#0000c2" x="36.8" y="22.5">PSU</text>
<g font-size="2.8" fill="#840000">
<text x="201.8" y="187">Alarm clock (V3)</text>
<text x="257.8" y="187">USLetter</text>
<text x="201.8" y="194">Motherboard</text>
<text x="201.8" y="204">CLKV3-PC-05</text>
<text x="226.8" y="204">CLKV3-SCH-05</text>
<text x="251.8" y="204">1 OF 3</text>
</g>
<g font-size="2.5" fill="#0000c2">
<text x="245.1" y="50.4">ICSP</text>
<text x="49.9" y="86">RESET / FACTORY CONFIG</text>
</g>
<text font-size="2.2" fill="#840000" x="239.8" y="176.9">BENOIT FRIGON</text>
<g font-size="2.1" fill="#008484">
<text x="107.7" y="21">TP1</text>
<text x="132.3" y="27.9">U1</text>
<text x="25.4" y="30.5">J1</text>
<text x="72.2" y="35.4">C26</text>
<text x="79.9" y="35.4">C25</text>
<text x="87.5" y="35.4">C22</text>
<text x="95.1" y="35.4">C23</text>
<text x="102.7" y="35.4">C10</text>
<text x="252.7" y="33.7" transform="rotate(-90 252.7 33.7)">R20</text>
<text x="260.3" y="33.7" transform="rotate(-90 260.3 33.7)">R21</text>
<text x="47.3" y="40.6">J10</text>
<text x="110.3" y="43.3" transform="rotate(-90 110.3 43.3)">C24</text>
<text x="102.7" y="58.7" transform="rotate(-90 102.7 58.7)">C7</text>
<text x="246.6" y="57.2">J7</text>
<text x="31.7" y="61">J6</text>
<text x="75.9" y="64.1">TP2</text>
<text x="102.7" y="68.9" transform="rotate(-90 102.7 68.9)">C8</text>
<text x="113.6" y="66" transform="rotate(-90 113.6 66)">Y2</text>
<text x="123.1" y="66.1" transform="rotate(-90 123.1 66.1)">R8</text>
<text x="114.2" y="74.9">J14</text>
<text x="63.2" y="101.7" transform="rotate(-90 63.2 101.7)">D1</text>
<text x="74" y="101.7" transform="rotate(-90 74 101.7)">R9</text>
<text x="40.5" y="108.2" transform="rotate(-90 40.5 108.2)">C6</text>
<text x="54.7" y="114.1">C12</text>
<text x="66.1" y="119.2">C13</text>
<text x="61.3" y="129.5">SW1</text>
<text x="76.8" y="130.8">R23</text>
<text x="87.9" y="127.1" transform="rotate(-90 87.9 127.1)">R6</text>
<text x="59.6" y="142.2">J11</text>
<text x="20.6" y="167.6">H6</text>
<text x="35.8" y="174">H1</text>
<text x="43.4" y="174">H2</text>
<text x="51.1" y="174">H3</text>
<text x="82.5" y="170.2">J16</text>
<text x="20.6" y="176.5">H5</text>
<text x="20.6" y="184.1">H4</text>
<text x="82.5" y="186.7">J15</text>
</g>
<g font-size="2.1" fill="#0000c2">
<text x="186.7" y="31.5">P29</text>
<text x="186.7" y="34">P28</text>
<text x="186.7" y="41.7">P25</text>
<text x="186.7" y="54.4">P13</text>
<text x="186.7" y="56.9">P12</text>
<text x="186.7" y="59.4">P11</text>
<text x="186.7" y="62">P10</text>
<text x="186.7" y="64.5">P50</text>
<text x="186.7" y="67.1">P51</text>
<text x="186.7" y="69.6">P52</text>
<text x="186.7" y="77.2">P30</text>
<text x="186.7" y="84.8">P33</text>
<text x="186.7" y="89.9">P35</text>
<text x="186.7" y="95">P37</text>
<text x="121.8" y="102.6">A14</text>
<text x="186.7" y="110.2">P18</text>
<text x="186.7" y="112.8">P19</text>
<text x="123" y="117.9">A8</text>
<text x="186.7" y="115.3">P20</text>
<text x="186.7" y="117.9">P21</text>
<text x="186.7" y="128">P3</text>
<text x="186.7" y="130.6">P2</text>
<text x="186.7" y="133.1">P5</text>
<text x="186.7" y="138.2">P1</text>
<text x="186.7" y="140.7">P0</text>
<text x="123.1" y="148.3">P9</text>
<text x="123.1" y="150.9">P8</text>
<text x="123.1" y="156">P6</text>
<text x="121.9" y="161">P16</text>
<text x="186.7" y="168.7">P4</text>
</g>
<g font-size="2.1">
<text x="197" y="34">A_SHDN</text>
<text x="199.8" y="31.5">XDCS</text>
<text x="195" y="41.7">ALRM_SW</text>
<text x="243.8" y="36.6">SDA</text>
<text x="243.8" y="39.1">SCL</text>
<text x="77.5" y="51.8">RESET</text>
<text x="199.5" y="59.4">WRST</text>
<text x="200.8" y="56.9">WEN</text>
<text x="200.8" y="54.4">WCS</text>
<text x="39" y="63.2">LOW_BATT</text>
<text x="40.8" y="65.8">ON_BATT</text>
<text x="197.3" y="62">WWAKE</text>
<text x="200.3" y="64.5">MISO</text>
<text x="46.3" y="68.3">SDA</text>
<text x="46.6" y="70.9">SCL</text>
<text x="200.3" y="67.1">MOSI</text>
<text x="201.3" y="69.6">SCK</text>
<text x="123.2" y="77.2">P42</text>
<text x="195.1" y="77.2">PIX_SHDN</text>
<text x="123.2" y="79.8">P43</text>
<text x="123.2" y="82.3">P44</text>
<text x="236.2" y="82.4">Peripherals</text>
<text x="123.2" y="84.8">P45</text>
<text x="123.2" y="87.4">P46</text>
<text x="195.1" y="89.9">PIX_LAMP</text>
<text x="197.4" y="84.8">SD_DET</text>
<text x="219.7" y="84.8">MOSI</text>
<text x="219.7" y="87.4">MISO</text>
<text x="219.7" y="89.9">SCK</text>
<text x="196.8" y="95">PIX_CLK</text>
<text x="219.7" y="95">SDCS</text>
<text x="39.2" y="97.5">PE1</text>
<text x="39.2" y="100.1">PE0</text>
<text x="219.7" y="97.5">CRST</text>
<text x="219.7" y="100.1">DREQ</text>
<text x="106.7" y="102.6">ON_BATT</text>
<text x="219.7" y="102.6">CCS</text>
<text x="219.7" y="105.2">XDCS</text>
<text x="219.7" y="107.7">SD_DET</text>
<text x="199.6" y="110.2">DREQ</text>
<text x="200" y="112.8">WIRQ</text>
<text x="219.7" y="110.2">A_SHDN</text>
<text x="106.7" y="117.9">LOW_BATT</text>
<text x="201.3" y="115.3">SDA</text>
<text x="201.5" y="117.9">SCL</text>
<text x="219.7" y="115.3">WEN</text>
<text x="219.7" y="117.9">WRST</text>
<text x="219.7" y="120.4">WCS</text>
<text x="219.7" y="122.9">WWAKE</text>
<text x="219.7" y="125.5">WIRQ</text>
<text x="196.8" y="130.6">RTC_INT</text>
<text x="199.5" y="128">KCHG</text>
<text x="219.7" y="130.6">PIX_CLK</text>
<text x="198.6" y="133.1">OLRST</text>
<text x="219.7" y="133.1">PIX_LAMP</text>
<text x="219.7" y="135.6">PIX_SHDN</text>
<text x="201.7" y="140.7">PE0</text>
<text x="201.7" y="138.2">PE1</text>
<text x="219.7" y="143.3">SDA</text>
<text x="106.7" y="148.3">CRST</text>
<text x="219.7" y="145.8">SCL</text>
<text x="106.7" y="156">CFG\RST</text>
<text x="106.7" y="150.9">ALS_INT</text>
<text x="219.7" y="150.9">KCHG</text>
<text x="219.7" y="153.4">RTC_INT</text>
<text x="219.7" y="156">OLRST</text>
<text x="106.7" y="161">CCS</text>
<text x="219.7" y="158.5">ALS_INT</text>
<text x="219.7" y="163.6">ALRM_SW</text>
<text x="93.3" y="172.5">SDA</text>
<text x="199.8" y="168.7">SDCS</text>
<text x="236.2" y="169.3">peripherals.sch</text>
<text x="93.5" y="175">SCL</text>
</g>
<g font-size="2.1" fill="#848400">
<text x="238" y="88.4">MISO</text>
<text x="238" y="85.9">MOSI</text>
<text x="238" y="90.9">SCK</text>
<text x="25.5" y="98.6">RXD</text>
<text x="25.7" y="101.1">TXD</text>
<text x="238" y="98.6">CRST</text>
<text x="238" y="96">SDCS</text>
<text x="238" y="101.1">DREQ</text>
<text x="238" y="103.6">CCS</text>
<text x="238" y="106.2">XDCS</text>
<text x="22.9" y="110">RESET</text>
<text x="238" y="111.3">A_SHDN</text>
<text x="238" y="108.7">SD_DET</text>
<text x="238" y="116.3">WEN</text>
<text x="238" y="118.9">WRST</text>
<text x="238" y="121.4">WCS</text>
<text x="238" y="124">WWAKE</text>
<text x="238" y="126.5">WIRQ</text>
<text x="238" y="131.6">PIX_CLK</text>
<text x="238" y="134.1">PIX_LAMP</text>
<text x="238" y="136.7">PIX_SHDN</text>
<text x="238" y="146.8">SCL</text>
<text x="238" y="144.3">SDA</text>
<text x="238" y="154.4">RTC_INT</text>
<text x="238" y="151.9">KCHG</text>
<text x="238" y="157">OLRST</text>
<text x="238" y="159.5">ALS_INT</text>
<text x="238" y="164.6">ALRM_SW</text>
</g>
<text font-size="2.1" fill="#840000" x="239.8" y="179.8">WWW.BFRIGON.COM</text>
<g font-size="1.8" fill="#840000">
<text x="40.2" y="9.8">1</text>
<text x="106.2" y="9.8">2</text>
<text x="172.2" y="9.8">3</text>
<text x="238.3" y="9.8">4</text>
<text x="121.6" y="22.3">+5V</text>
<text x="59.4" y="28.6">+5V</text>
<text x="252.4" y="24.8">+5V</text>
<text x="260" y="24.8">+5V</text>
<text x="28.1" y="32.8">1</text>
<text x="28.1" y="35.3">3</text>
<text x="8.5" y="41.3">A</text>
<text x="28.1" y="37.8">2</text>
<text x="269.6" y="41.3">A</text>
<text x="253.7" y="54">+5V</text>
<text x="69.5" y="90.9">+5V</text>
<text x="8.5" y="107.3">B</text>
<text x="269.6" y="107.3">B</text>
<text x="83.5" y="118.8">+5V</text>
<text x="8.5" y="173.4">C</text>
<text x="269.6" y="173.4">C</text>
<text x="93.6" y="183.6">+5V</text>
<text x="11.6" y="204.4">FILE : motherboard.sch</text>
<text x="40.2" y="207.4">1</text>
<text x="106.2" y="207.4">2</text>
<text x="162.3" y="204.4">LAST MOD. : 2018-09-23</text>
<text x="172.2" y="207.4">3</text>
<text x="238.3" y="207.4">4</text>
</g>
<g font-size="1.8">
<text x="33" y="32.8">VIN</text>
<text x="236.2" y="59.4">MISO</text>
<text x="236.2" y="64.5">RESET</text>
<text x="236.2" y="62">SCK</text>
<text x="255.8" y="62">MOSI</text>
<text x="14" y="95.1">USB Serial</text>
<text x="14" y="113.1">usb-serial.sch</text>
</g>
<g font-size="1.8" fill="#008484">
<text x="133.1" y="32.4">VCC</text>
<text x="133.1" y="34.9">VCC</text>
<text x="171.9" y="32.4">PA7/AD7</text>
<text x="171.9" y="34.9">PA6/AD6</text>
<text x="133.1" y="37.5">VCC</text>
<text x="133.1" y="40">VCC</text>
<text x="171.9" y="37.5">PA5/AD5</text>
<text x="171.9" y="40">PA4/AD4</text>
<text x="133.1" y="47.6">AVCC</text>
<text x="133.1" y="45.1">AREF</text>
<text x="171.9" y="42.5">PA3/AD3</text>
<text x="171.9" y="45.1">PA2/AD2</text>
<text x="171.9" y="47.6">PA1/AD1</text>
<text x="133.1" y="52.7">RESET</text>
<text x="171.9" y="50.2">PA0/AD0</text>
<text x="158.3" y="55.2">PB7/OC0A/OC1C/PCINT7</text>
<text x="163.7" y="57.8">PB6/OC1B/PCINT6</text>
<text x="133.1" y="60.3">XTAL2</text>
<text x="163.7" y="62.9">PB4/OC2A/PCINT4</text>
<text x="163.7" y="60.3">PB5/OC1A/PCINT5</text>
<text x="164.1" y="65.4">PB3/MISO/PCINT3</text>
<text x="133.1" y="70.5">XTAL1</text>
<text x="164.1" y="67.9">PB2/MOSI/PCINT2</text>
<text x="164.9" y="70.5">PB1/SCK/PCINT1</text>
<text x="166.2" y="73">PB0/SS/PCINT0</text>
<text x="133.1" y="83.2">PL5/OC5C</text>
<text x="133.1" y="80.6">PL6</text>
<text x="133.1" y="78.1">PL7</text>
<text x="172.1" y="83.2">PC5/A13</text>
<text x="172.1" y="80.6">PC6/A14</text>
<text x="172.1" y="78.1">PC7/A15</text>
<text x="133.1" y="88.3">PL3/OC5A</text>
<text x="133.1" y="85.7">PL4/OC5B</text>
<text x="172.1" y="88.3">PC3/A11</text>
<text x="172.1" y="85.7">PC4/A12</text>
<text x="133.1" y="95.9">PL0/ICP4</text>
<text x="133.1" y="93.3">PL1/ICP5</text>
<text x="133.1" y="90.8">PL2/T5</text>
<text x="172.1" y="90.8">PC2/A10</text>
<text x="173.1" y="95.9">PC0/A8</text>
<text x="173.1" y="93.3">PC1/A9</text>
<text x="133.1" y="101">PK7/ADC15/PCINT23</text>
<text x="173.3" y="101">PD7/T0</text>
<text x="133.1" y="103.5">PK6/ADC14/PCINT22</text>
<text x="133.1" y="106">PK5/ADC13/PCINT21</text>
<text x="170.7" y="106">PD5/XCK1</text>
<text x="173.3" y="103.5">PD6/T1</text>
<text x="133.1" y="108.6">PK4/ADC12/PCINT20</text>
<text x="133.1" y="111.1">PK3/ADC11/PCINT19</text>
<text x="133.1" y="113.7">PK2/ADC10/PCINT18</text>
<text x="166.3" y="113.7">PD2/RXD1/INT2</text>
<text x="166.5" y="111.1">PD3/TXD1/INT3</text>
<text x="171.4" y="108.6">PD4/ICP1</text>
<text x="133.1" y="116.2">PK1/ADC9/PCINT17</text>
<text x="133.1" y="118.7">PK0/ADC8/PCINT16</text>
<text x="167.3" y="116.2">PD1/SDA/INT1</text>
<text x="167.5" y="118.7">PD0/SCL/INT0</text>
<text x="133.1" y="123.8">PJ7</text>
<text x="161.7" y="123.8">PE7/CLKO/ICP3/INT7</text>
<text x="133.1" y="131.4">PJ4/PCINT13</text>
<text x="133.1" y="128.9">PJ5/PCINT14</text>
<text x="133.1" y="126.4">PJ6/PCINT15</text>
<text x="166.2" y="131.4">PE4/OC3B/INT4</text>
<text x="166.2" y="128.9">PE5/OC3C/INT5</text>
<text x="169.1" y="126.4">PE6/T3/INT6</text>
<text x="133.1" y="136.5">PJ2/XCK3/PCINT11</text>
<text x="133.1" y="134">PJ3/PCINT12</text>
<text x="166.1" y="134">PE3/OC3A/AIN1</text>
<text x="166.2" y="136.5">PE2/XCK0/AIN0</text>
<text x="133.1" y="141.6">PJ0/RXD3/PCINT9</text>
<text x="133.1" y="139.1">PJ1/TXD3/PCINT10</text>
<text x="164" y="141.6">PE0/RXD0/PCINT8</text>
<text x="171" y="139.1">PE1/TXD0</text>
<text x="133.1" y="149.2">PH6/OC2B</text>
<text x="133.1" y="146.7">PH7/T4</text>
<text x="166.5" y="149.2">PF6/ADC6/TDO</text>
<text x="167.4" y="146.7">PF7/ADC7/TDI</text>
<text x="133.1" y="154.3">PH4/OC4B</text>
<text x="133.1" y="151.8">PH5/OC4C</text>
<text x="166.5" y="151.8">PF5/ADC5/TMS</text>
<text x="166.6" y="154.3">PF4/ADC4/TCK</text>
<text x="133.1" y="161.9">PH1/TXD2</text>
<text x="133.1" y="159.4">PH2/XCK2</text>
<text x="133.1" y="156.8">PH3/OC4A</text>
<text x="170.8" y="156.8">PF3/ADC3</text>
<text x="170.8" y="159.4">PF2/ADC2</text>
<text x="170.8" y="161.9">PF1/ADC1</text>
<text x="133.1" y="164.5">PH0/RXD2</text>
<text x="170.8" y="164.5">PF0/ADC0</text>
<text x="133.1" y="169.5">GND</text>
<text x="133.1" y="172.1">GND</text>
<text x="169.4" y="172.1">PG4/TOSC1</text>
<text x="170.4" y="169.5">PG5/OC0B</text>
<text x="133.1" y="174.6">GND</text>
<text x="133.1" y="177.2">GND</text>
<text x="169.4" y="174.6">PG3/TOSC2</text>
<text x="171.8" y="177.2">PG2/ALE</text>
<text x="172.7" y="179.7">PG1/RD</text>
<text x="133.1" y="182.2">AGND</text>
<text x="172.3" y="182.2">PG0/WR</text>
</g>
<g font-size="1.7" fill="#840000">
<text x="201.9" y="184">PROJECT</text>
<text x="257.8" y="183.8">SIZE</text>
<text x="201.8" y="190.9">TITLE</text>
<text x="259.8" y="190.9">REV.</text>
<text x="201.8" y="200.9">PART #</text>
<text x="226.8" y="200.9">DOCUMENT #</text>
<text x="251.8" y="200.9">SHEET</text>
</g>
<g font-size="1.6" fill="#840000">
<text x="129.3" y="31.5">10</text>
<text x="129.3" y="34">31</text>
<text x="181.4" y="31.5">71</text>
<text x="181.4" y="34">72</text>
<text x="129.3" y="36.6">61</text>
<text x="129.3" y="39.1">80</text>
<text x="181.4" y="36.6">73</text>
<text x="181.4" y="39.1">74</text>
<text x="181.4" y="41.7">75</text>
<text x="45.3" y="42.9">1</text>
<text x="45.3" y="45.5">3</text>
<text x="52.9" y="42.9">2</text>
<text x="52.9" y="45.5">4</text>
<text x="128.9" y="46.7">100</text>
<text x="129.3" y="44.2">98</text>
<text x="181.4" y="44.2">76</text>
<text x="181.4" y="46.7">77</text>
<text x="45.3" y="48">5</text>
<text x="52.9" y="48">6</text>
<text x="129.3" y="51.8">30</text>
<text x="181.4" y="49.3">78</text>
<text x="129.3" y="59.4">33</text>
<text x="181.4" y="59.4">24</text>
<text x="181.4" y="56.9">25</text>
<text x="181.4" y="54.4">26</text>
<text x="244.7" y="59.4">1</text>
<text x="252.3" y="59.4">2</text>
<text x="35.1" y="63.2">1</text>
<text x="35.1" y="65.8">2</text>
<text x="181.4" y="64.5">22</text>
<text x="181.4" y="62">23</text>
<text x="244.7" y="62">3</text>
<text x="244.7" y="64.5">5</text>
<text x="252.3" y="62">4</text>
<text x="252.3" y="64.5">6</text>
<text x="35.1" y="68.3">3</text>
<text x="35.1" y="70.9">4</text>
<text x="129.3" y="69.6">34</text>
<text x="181.4" y="69.6">20</text>
<text x="181.4" y="67.1">21</text>
<text x="118.9" y="77.2">1</text>
<text x="129.3" y="77.2">42</text>
<text x="181.4" y="72.1">19</text>
<text x="181.4" y="77.2">60</text>
<text x="118.9" y="79.8">2</text>
<text x="118.9" y="82.3">3</text>
<text x="129.3" y="82.3">40</text>
<text x="129.3" y="79.8">41</text>
<text x="181.4" y="82.3">58</text>
<text x="181.4" y="79.8">59</text>
<text x="118.9" y="84.8">4</text>
<text x="118.9" y="87.4">5</text>
<text x="129.3" y="89.9">37</text>
<text x="129.3" y="87.4">38</text>
<text x="129.3" y="84.8">39</text>
<text x="181.4" y="89.9">55</text>
<text x="181.4" y="87.4">56</text>
<text x="181.4" y="84.8">57</text>
<text x="129.3" y="95">35</text>
<text x="129.3" y="92.5">36</text>
<text x="181.4" y="95">53</text>
<text x="181.4" y="92.5">54</text>
<text x="129.3" y="100.1">82</text>
<text x="181.4" y="100.1">50</text>
<text x="129.3" y="102.6">83</text>
<text x="129.3" y="105.2">84</text>
<text x="129.3" y="107.7">85</text>
<text x="181.4" y="107.7">47</text>
<text x="181.4" y="105.2">48</text>
<text x="181.4" y="102.6">49</text>
<text x="129.3" y="110.2">86</text>
<text x="129.3" y="112.8">87</text>
<text x="181.4" y="112.8">45</text>
<text x="181.4" y="110.2">46</text>
<text x="129.3" y="115.3">88</text>
<text x="129.3" y="117.9">89</text>
<text x="181.4" y="117.9">43</text>
<text x="181.4" y="115.3">44</text>
<text x="129.3" y="125.5">69</text>
<text x="129.3" y="122.9">79</text>
<text x="181.8" y="125.5">8</text>
<text x="181.8" y="122.9">9</text>
<text x="129.3" y="130.6">67</text>
<text x="129.3" y="128">68</text>
<text x="181.8" y="130.6">6</text>
<text x="181.8" y="128">7</text>
<text x="129.3" y="135.6">65</text>
<text x="129.3" y="133.1">66</text>
<text x="181.8" y="135.6">4</text>
<text x="181.8" y="133.1">5</text>
<text x="129.3" y="140.7">63</text>
<text x="129.3" y="138.2">64</text>
<text x="181.8" y="140.7">2</text>
<text x="181.8" y="138.2">3</text>
<text x="64.3" y="144.5">1</text>
<text x="129.3" y="148.3">18</text>
<text x="129.3" y="145.8">27</text>
<text x="181.4" y="145.8">90</text>
<text x="181.4" y="148.3">91</text>
<text x="129.3" y="156">15</text>
<text x="129.3" y="153.4">16</text>
<text x="129.3" y="150.9">17</text>
<text x="181.4" y="150.9">92</text>
<text x="181.4" y="153.4">93</text>
<text x="181.4" y="156">94</text>
<text x="129.3" y="161">13</text>
<text x="129.3" y="158.5">14</text>
<text x="181.4" y="158.5">95</text>
<text x="181.4" y="161">96</text>
<text x="129.3" y="163.6">12</text>
<text x="181.4" y="163.6">97</text>
<text x="18.6" y="169.9">1</text>
<text x="87.2" y="172.5">1</text>
<text x="129.3" y="168.7">11</text>
<text x="129.3" y="171.2">32</text>
<text x="129.3" y="173.7">62</text>
<text x="181.4" y="173.7">28</text>
<text x="181.4" y="171.2">29</text>
<text x="181.8" y="168.7">1</text>
<text x="18.6" y="178.8">1</text>
<text x="87.2" y="175">2</text>
<text x="129.3" y="176.3">81</text>
<text x="181.4" y="178.8">52</text>
<text x="181.4" y="176.3">70</text>
<text x="129.3" y="181.4">99</text>
<text x="181.4" y="181.4">51</text>
<text x="18.6" y="186.4">1</text>
<text x="87.2" y="189">1</text>
<text x="87.2" y="191.5">2</text>
</g>
<g font-size="1.6" fill="#008484">
<text x="72.3" y="39.8">100nF</text>
<text x="79.9" y="39.8">100nF</text>
<text x="87.6" y="39.8">100nF</text>
<text x="95.2" y="39.8">100nF</text>
<text x="102.8" y="39.8">100nF</text>
<text x="114.7" y="43.3" transform="rotate(-90 114.7 43.3)">100nF</text>
<text x="107.1" y="58.6" transform="rotate(-90 107.1 58.6)">20pF</text>
<text x="107.1" y="68.8" transform="rotate(-90 107.1 68.8)">20pF</text>
<text x="44.8" y="108" transform="rotate(-90 44.8 108)">100nF</text>
<text x="54.9" y="118.5">22pF</text>
<text x="67.3" y="123.6">1uF</text>
</g>
<g font-size="1.4" fill="#008484">
<text x="107.9" y="26.5">AREF</text>
<text x="256.5" y="32.9" transform="rotate(-90 256.5 32.9)">10k</text>
<text x="264.1" y="32.9" transform="rotate(-90 264.1 32.9)">10k</text>
<text x="47.1" y="51.9">PSU</text>
<text x="126.9" y="65.7" transform="rotate(-90 126.9 65.7)">1M</text>
<text x="29.7" y="70.2" transform="rotate(-90 29.7 70.2)">PSU-SIG</text>
<text x="75.3" y="69.7">RESET</text>
<text x="118.7" y="68.2" transform="rotate(-90 118.7 68.2)">16.00 MHz</text>
<text x="246.6" y="68.5">ICSP-1</text>
<text x="113.5" y="83.9" transform="rotate(-90 113.5 83.9)">EXT</text>
<text x="69.7" y="101.5" transform="rotate(-90 69.7 101.5)">10k</text>
<text x="57.6" y="105.6" transform="rotate(-90 57.6 105.6)">CD1206-S01575</text>
<text x="83.6" y="126.9" transform="rotate(-90 83.6 126.9)">10k</text>
<text x="61.3" y="134.5">RESET</text>
<text x="78" y="134.5">1k</text>
<text x="57.6" y="148.5" transform="rotate(-90 57.6 148.5)">RESET-SW</text>
<text x="81.7" y="176.7" transform="rotate(-90 81.7 176.7)">EXT-I2C</text>
<text x="132.8" y="186.6">ATMEGA2560-16AU</text>
<text x="81.7" y="193.2" transform="rotate(-90 81.7 193.2)">EXT-PW</text>
</g>
<text font-size="1.4" fill="#840084" x="17.8" y="40.6">PJ1-021-SMT-TR</text>
</svg>
